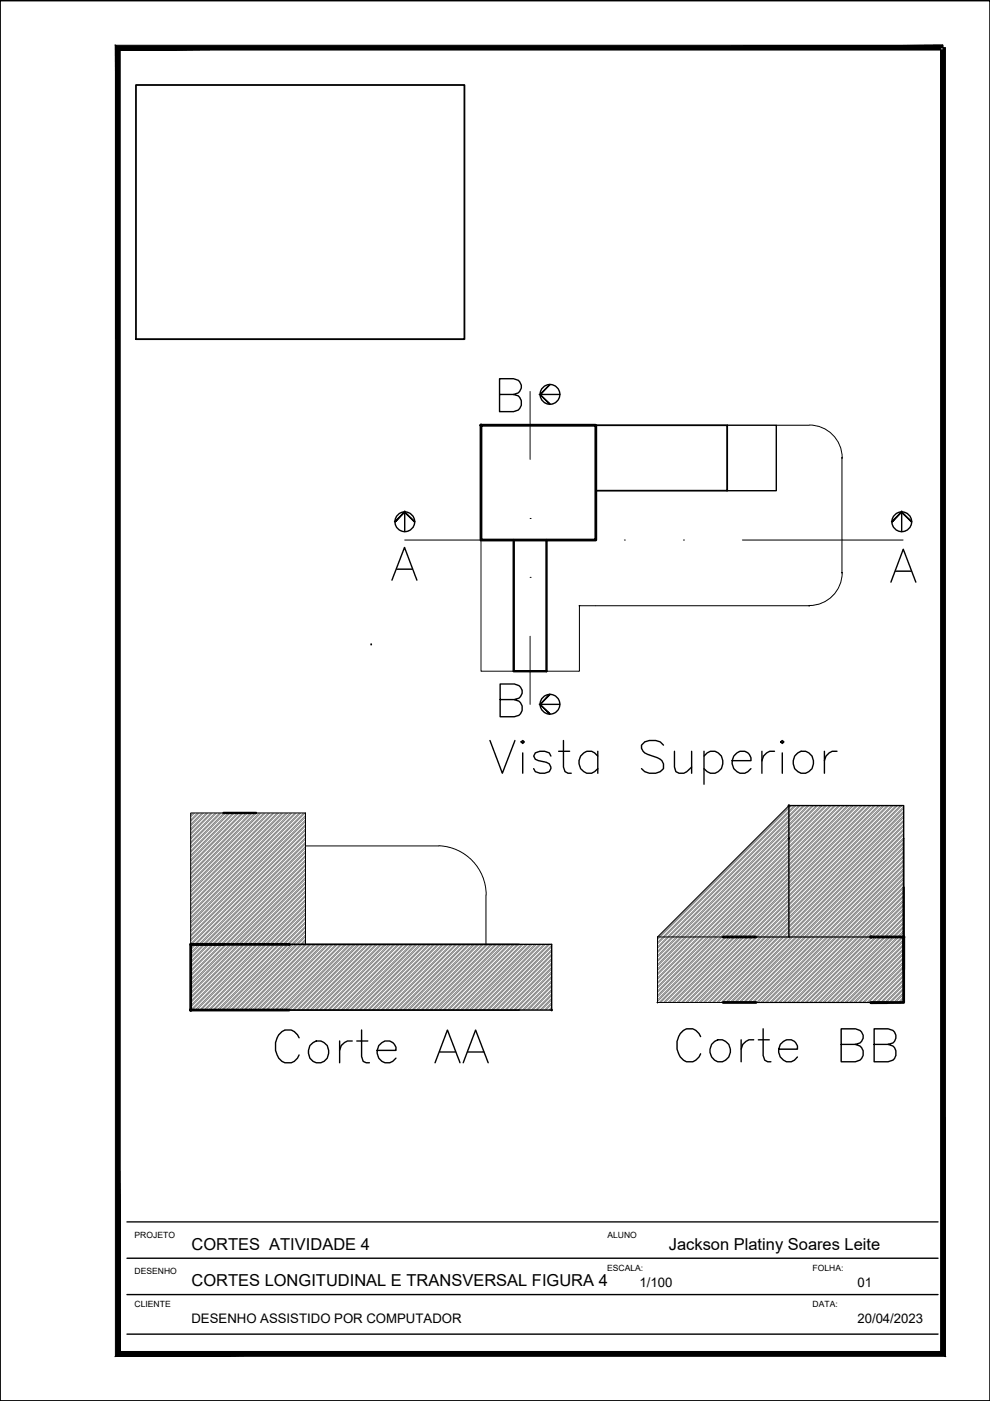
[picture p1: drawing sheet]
<svg xmlns="http://www.w3.org/2000/svg" width="210mm" height="297mm" viewBox="0 0 210 297" stroke-linecap="round" stroke-linejoin="round" font-family="sans-serif">
<!-- layer: A-PARED -->
<path d="M0 .1h209.9v296.9h-209.9zM28.8 18h69.7v53.9h-69.7zM126.3 90.2h27.9v13.8h-27.9M78.7 136.6v.1M191.6 177.8v10.4M61.3 200.2h48.7M61.3 214.2h48.7" fill="none" stroke="#000" stroke-width=".38"/>
<g fill="#000" stroke="#000" stroke-width=".21">
<circle cx="102" cy="90.2" r=".25"/>
<circle cx="184.7" cy="198.7" r=".25"/>
<circle cx="191.6" cy="198.7" r=".25"/>
<circle cx="40.4" cy="214.2" r=".25"/>
</g>
<g fill="none" stroke="#808080" stroke-width=".21">
<path d="M40.9 172.4l-.5 .5M41.3 172.4l-.9 .8M41.9 172.4l-1.5 1.4M42.2 172.4l-1.8 1.7M42.8 172.4l-2.4 2.4M43.1 172.4l-2.7 2.7M43.8 172.4l-3.4 3.3M44.1 172.4l-3.7 3.7M44.7 172.4l-4.3 4.2M45 172.4l-4.6 4.6M45.6 172.4l-5.2 5.2M45.9 172.4l-5.5 5.5"/>
<path d="M46.6 172.4l-6.2 6.1M46.9 172.4l-6.5 6.4M47.5 172.4l-7.1 7.1M47.8 172.4l-7.4 7.4M48.4 172.4l-8 8M48.8 172.4l-8.4 8.3M49.4 172.4l-9 8.9M49.7 172.4l-9.3 9.3M50.3 172.4l-9.9 9.9M50.6 172.4l-10.2 10.2M51.3 172.4l-10.9 10.8M51.6 172.4l-11.2 11.1"/>
<path d="M52.2 172.4l-11.8 11.8M52.5 172.4l-12.1 12.1M53.1 172.4l-12.7 12.7M53.5 172.4l-13.1 13M54.1 172.4l-13.7 13.6M54.4 172.4l-14 13.9M55 172.4l-14.6 14.6M55.3 172.4l-14.9 14.9M56 172.4l-15.6 15.5M56.3 172.4l-15.9 15.8M56.9 172.4l-16.5 16.4M57.2 172.4l-16.8 16.8"/>
<path d="M57.8 172.4l-17.4 17.4M58.1 172.4l-17.7 17.7M58.8 172.4l-18.4 18.3M59.1 172.4l-18.7 18.6M59.7 172.4l-19.3 19.3M60 172.4l-19.6 19.6M60.6 172.4l-20.2 20.2M61 172.4l-20.6 20.5M61.6 172.4l-21.2 21.1M61.9 172.4l-21.5 21.4M62.5 172.4l-22.1 22.1M62.8 172.4l-22.4 22.4"/>
<path d="M63.5 172.4l-23.1 23M63.8 172.4l-23.4 23.3M64.4 172.4l-24 23.9M64.7 172.4l-24.3 24.3M64.8 176.7l-24.4 24.3M64.8 177.6l-24.4 24.4M64.8 178.5l-24.4 24.4M64.8 179.5l-24.4 24.4M64.8 176.1l-24.4 24.3M64.8 177l-24.4 24.4M64.8 177.9l-24.4 24.4M64.8 178.9l-24.4 24.3"/>
<path d="M64.8 179.8l-24.4 24.4M64.8 172.9l-24.4 24.4M64.8 173.8l-24.4 24.4M64.8 174.8l-24.4 24.4M64.8 175.8l-24.4 24.3M64.8 173.3l-24.4 24.3M64.8 174.2l-24.4 24.3M64.8 175.1l-24.4 24.4M167.5 170.8l-28.1 28.1M167.8 170.8l-28.4 28.4M168.4 170.8l-29 29M168.7 170.8l-29.3 29.3"/>
<path d="M169.4 170.8l-30 30M169.7 170.8l-30.3 30.3M170.3 170.8l-30.9 30.9M170.6 170.8l-31.2 31.2M171.2 170.8l-31.8 31.8M171.5 170.8l-32.1 32.1M172.2 170.8l-32.8 32.8M172.5 170.8l-33.1 33.1M173.1 170.8l-33.7 33.7M173.4 170.8l-34 34M174 170.8l-34.6 34.6M174.4 170.8l-35 35"/>
<path d="M175 170.8l-35.6 35.6M175.3 170.8l-35.9 35.9M175.9 170.8l-36.5 36.5M176.2 170.8l-36.8 36.8M176.9 170.8l-37.5 37.5M177.2 170.8l-37.8 37.8M177.8 170.8l-38.4 38.4M178.1 170.8l-38.7 38.7M178.7 170.8l-39.3 39.3M179 170.8l-39.6 39.6M179.7 170.8l-40.3 40.3M180 170.8l-40.6 40.6"/>
<path d="M180.6 170.8l-41.2 41.2M180.9 170.8l-41.5 41.5M181.5 170.8l-41.7 41.7M181.9 170.8l-41.8 41.7M182.5 170.8l-41.8 41.7M182.8 170.8l-41.8 41.7M183.4 170.8l-41.8 41.7M183.7 170.8l-41.7 41.7M184.4 170.8l-41.8 41.7M184.7 170.8l-41.8 41.7M185.3 170.8l-41.7 41.7M185.6 170.8l-41.8 41.7"/>
<path d="M186.2 170.8l-41.7 41.7M186.6 170.8l-41.8 41.7M187.2 170.8l-41.8 41.7M187.5 170.8l-41.8 41.7M188.1 170.8l-41.8 41.7M188.4 170.8l-41.8 41.7M189.1 170.8l-41.8 41.7M189.4 170.8l-41.8 41.7M190 170.8l-41.8 41.7M190.3 170.8l-41.8 41.7M190.9 170.8l-41.8 41.7M191.2 170.8l-41.7 41.7"/>
<path d="M191.6 171.1l-41.5 41.4M191.6 172l-40.6 40.5M191.6 172.9l-39.6 39.6M191.6 173.9l-38.7 38.6M191.6 171.4l-41.2 41.1M191.6 172.3l-40.3 40.2M191.6 173.3l-39.3 39.2M191.6 174.2l-38.4 38.3M191.6 174.8l-37.8 37.7M191.6 175.8l-36.8 36.7M191.6 176.7l-35.9 35.8M191.6 177.6l-34.9 34.9"/>
<path d="M191.6 178.5l-34 34M191.6 179.5l-33.1 33M191.6 175.1l-37.4 37.4M191.6 176.1l-36.5 36.4M191.6 177l-35.6 35.5M191.6 178l-34.6 34.5M191.6 178.9l-33.7 33.6M191.6 179.8l-32.8 32.7M64.8 180.4l-24.4 24.4M64.8 181.4l-24.4 24.3M64.8 182.3l-24.4 24.4M64.8 183.2l-24.4 24.4"/>
<path d="M64.8 184.2l-24.4 24.3M64.8 185.1l-24.4 24.4M64.8 186l-24.4 24.4M64.8 187l-24.4 24.4M64.8 187.9l-24.4 24.4M64.8 188.9l-24.4 24.3M64.8 189.8l-24.4 24.4M64.8 190.7l-23.4 23.5M64.8 191.7l-22.5 22.5M64.8 192.6l-21.5 21.6M64.8 193.5l-20.6 20.7M64.8 194.5l-19.7 19.7"/>
<path d="M64.8 195.4l-18.7 18.8M64.8 196.4l-17.8 17.8M64.8 197.3l-16.9 16.9M64.8 198.2l-15.9 16M64.8 199.2l-15 15M64.8 180.7l-24.4 24.4M64.8 181.7l-24.4 24.3M64.8 182.6l-24.4 24.4M64.8 183.5l-24.4 24.4M64.8 184.5l-24.4 24.4M64.8 185.4l-24.4 24.4M64.8 186.4l-24.4 24.3"/>
<path d="M64.8 187.3l-24.4 24.4M64.8 188.2l-24.4 24.4M64.8 189.2l-24.4 24.3M64.8 190.1l-24 24.1M64.8 191l-23.1 23.2M64.8 192l-22.2 22.2M64.8 192.9l-21.2 21.3M64.8 193.9l-20.3 20.3M64.8 194.8l-19.4 19.4M64.8 195.7l-18.4 18.5M64.8 196.7l-17.5 17.5M64.8 197.6l-16.5 16.6"/>
<path d="M64.8 198.6l-15.6 15.6M64.8 199.5l-14.7 14.7M191.6 180.5l-32.1 32M191.6 181.4l-31.2 31.1M191.6 182.3l-30.3 30.2M191.6 183.2l-29.3 29.3M191.6 184.2l-28.4 28.3M191.6 185.1l-27.4 27.4M191.6 186l-26.5 26.5M191.6 187l-25.6 25.5M191.6 187.9l-24.6 24.6M191.6 188.9l-23.7 23.6"/>
<path d="M191.6 189.8l-22.7 22.7M191.6 190.7l-21.8 21.8M191.6 191.7l-20.9 20.8M191.6 192.6l-19.9 19.9M191.6 193.6l-19 18.9M191.6 194.5l-18.1 18M191.6 195.4l-17.1 17.1M191.6 196.4l-16.2 16.1M191.6 197.3l-15.2 15.2M191.6 198.2l-14.3 14.3M191.6 199.2l-13.4 13.3M191.6 180.7l-31.8 31.8"/>
<path d="M191.6 181.7l-30.9 30.8M191.6 182.6l-29.9 29.9M191.6 183.5l-29 29M191.6 184.5l-28.1 28M191.6 185.4l-27.1 27.1M191.6 186.4l-26.2 26.1M191.6 187.3l-25.3 25.2M191.6 188.2l-24.3 24.3M191.6 189.2l-23.4 23.3M191.6 190.1l-22.4 22.4M191.6 191.1l-21.5 21.4M191.6 192l-20.6 20.5"/>
<path d="M191.6 192.9l-19.6 19.6M191.6 193.9l-18.7 18.6M191.6 194.8l-17.7 17.7M191.6 195.7l-16.8 16.8M191.6 196.7l-15.9 15.8M191.6 197.6l-14.9 14.9M191.6 198.6l-14 13.9M191.6 199.5l-13.1 13M64.8 200.1l-14 14.1M65 200.2l-13.9 14M65.6 200.2l-13.9 14M65.9 200.2l-13.9 14"/>
<path d="M66.5 200.2l-13.9 14M66.8 200.2l-13.8 14M67.5 200.2l-13.9 14M67.8 200.2l-13.9 14M68.4 200.2l-13.9 14M68.7 200.2l-13.9 14M69.3 200.2l-13.8 14M69.7 200.2l-13.9 14M70.3 200.2l-13.9 14M70.6 200.2l-13.9 14M71.2 200.2l-13.9 14M71.5 200.2l-13.9 14"/>
<path d="M72.2 200.2l-13.9 14M72.5 200.2l-14 14M73.1 200.2l-13.9 14M73.4 200.2l-13.9 14M74 200.2l-13.9 14M74.4 200.2l-13.9 14M75 200.2l-14 14M75.3 200.2l-13.9 14M75.9 200.2l-13.9 14M76.2 200.2l-13.9 14M76.9 200.2l-14 14M77.2 200.2l-14 14"/>
<path d="M77.8 200.2l-13.9 14M78.1 200.2l-13.9 14M78.7 200.2l-13.9 14M79 200.2l-13.9 14M79.7 200.2l-14 14M80 200.2l-13.9 14M80.6 200.2l-13.9 14M80.9 200.2l-13.9 14M81.5 200.2l-13.9 14M81.9 200.2l-14 14M82.5 200.2l-13.9 14M82.8 200.2l-13.9 14"/>
<path d="M83.4 200.2l-13.9 14M83.7 200.2l-13.9 14M84.4 200.2l-14 14M84.7 200.2l-14 14M85.3 200.2l-13.9 14M85.6 200.2l-13.9 14M86.2 200.2l-13.9 14M86.5 200.2l-13.9 14M87.2 200.2l-14 14M87.5 200.2l-13.9 14M88.1 200.2l-13.9 14M88.4 200.2l-13.9 14"/>
<path d="M89 200.2l-13.9 14M89.4 200.2l-14 14M90 200.2l-13.9 14M90.3 200.2l-13.9 14M90.9 200.2l-13.9 14M91.2 200.2l-13.9 14M91.9 200.2l-14 14M92.2 200.2l-14 14M92.8 200.2l-13.9 14M93.1 200.2l-13.9 14M93.7 200.2l-13.9 14M94.1 200.2l-14 14"/>
<path d="M94.7 200.2l-13.9 14M95 200.2l-13.9 14M95.6 200.2l-13.9 14M95.9 200.2l-13.9 14M96.6 200.2l-14 14M96.9 200.2l-14 14M97.5 200.2l-13.9 14M97.8 200.2l-13.9 14M98.4 200.2l-13.9 14M98.7 200.2l-13.9 14M99.4 200.2l-14 14M99.7 200.2l-13.9 14"/>
<path d="M100.3 200.2l-13.9 14M100.6 200.2l-13.9 14M101.2 200.2l-13.9 14M101.6 200.2l-14 14M102.2 200.2l-13.9 14M102.5 200.2l-13.9 14M103.1 200.2l-13.9 14M103.4 200.2l-13.9 14M104.1 200.2l-14 14M104.4 200.2l-14 14M105 200.2l-13.9 14M105.3 200.2l-13.9 14"/>
<path d="M105.9 200.2l-13.9 14M106.3 200.2l-14 14M106.8 200.2l-13.9 14M107.2 200.2l-13.9 14M107.8 200.2l-13.9 14M108.1 200.2l-13.9 14M108.8 200.2l-14 14M109.1 200.2l-14 14M109.7 200.2l-13.9 14M110 200.2l-13.9 14M110.6 200.2l-13.9 14M110.9 200.2l-13.9 14"/>
<path d="M111.5 200.2l-13.9 14M111.8 200.2l-13.8 14M112.5 200.2l-13.9 14M112.8 200.2l-13.9 14M113.4 200.2l-13.9 14M113.7 200.2l-13.9 14M114.3 200.2l-13.8 14M114.7 200.2l-13.9 14M115.3 200.2l-13.9 14M115.6 200.2l-13.9 14M116.2 200.2l-13.9 14M116.5 200.2l-13.9 14"/>
<path d="M117 200.4l-13.7 13.8M117 201.4l-12.8 12.8M117 202.3l-11.9 11.9M117 203.2l-10.9 11M117 204.2l-10 10M117 205.1l-9.1 9.1M117 206l-8.1 8.2M117 207l-7.2 7.2M117 207.9l-6.3 6.3M117 208.9l-5.3 5.3M117 209.8l-4.4 4.4M117 210.7l-3.4 3.5"/>
<path d="M117 211.7l-2.5 2.5M117 212.6l-1.6 1.6M117 213.6l-.6 .6M117 200.7l-13.5 13.5M117 201.7l-12.5 12.5M117 202.6l-11.5 11.6M117 203.5l-10.6 10.7M117 204.5l-9.7 9.7M117 205.4l-8.8 8.8M117 206.4l-7.8 7.8M117 207.3l-6.9 6.9M117 208.2l-5.9 6"/>
<path d="M117 209.2l-5 5M117 210.1l-4.1 4.1M117 211.1l-3.1 3.1M117 212l-2.2 2.2M117 212.9l-1.3 1.3M117 213.9l-.3 .3M191.6 200.1l-12.4 12.4M191.6 201.1l-11.5 11.4M191.6 202l-10.6 10.5M191.6 202.9l-9.6 9.6M191.6 203.9l-8.7 8.6M191.6 204.8l-7.7 7.7"/>
<path d="M191.6 205.7l-6.8 6.9M191.6 206.7l-5.9 5.9M191.6 207.6l-5 5M191.6 208.6l-4 4M191.6 209.5l-3.1 3.1M191.6 210.4l-2.2 2.2M191.6 211.4l-1.2 1.2M191.6 212.3l-.3 .3M191.6 200.4l-12.1 12.1M191.6 201.4l-11.2 11.1M191.6 202.3l-10.2 10.2M191.6 203.2l-9.3 9.3"/>
<path d="M191.6 204.2l-8.4 8.3M191.6 205.1l-7.5 7.4M191.6 206.1l-6.5 6.5M191.6 207l-5.6 5.6M191.6 207.9l-4.7 4.7M191.6 208.9l-3.7 3.7M191.6 209.8l-2.8 2.8M191.6 210.8l-1.8 1.8M191.6 211.7l-.9 .9"/>
</g>
<path d="M102 90.2h24.3v24.3h-24.3zM153.3 198.7h7M184.7 198.7h6.9M191.6 198.7v13.8l-6.9 .1h3.4M191.6 198.7v6.9M40.4 200.2h7M61.3 200.2h-20.9v14h20.9M153.3 212.5h7" fill="none" stroke="#000" stroke-width=".59"/>
<!-- layer: A-MOBILIA -->
<path d="M108.9 114.5v27.8h7v-27.8M47.4 172.4h6.9M191.6 188.2v10.5" fill="none" stroke="#000" stroke-width=".51"/>
<!-- layer: A-PORTA -->
<path d="M164.6 90.2h7M171.6 90.1a7 7 0 0 1 7 7M178.5 97.1v24.3M102 114.5v27.8h6.9M171.6 128.4h-48.7v13.9h-7M178.6 121.4a7 7 0 0 1-7 7M47.4 172.4h-7v27.8M54.3 172.4h10.5v27.8M64.8 172.4v7M153.3 198.7h-13.9v13.8h13.9" fill="none" stroke="#000" stroke-width=".21"/>
<!-- layer: A-PARED -->
<g fill="#000" stroke="#000" stroke-width=".21">
<path d="M25.5 10.6h174.4v-1zM24.5 9.6h175.4l-174.4 1zM24.5 9.6l1 276.9v-275.9zM24.5 9.6l1 276.9-1 1.1zM25.5 286.5l-1 1.1 174.9-1.1zM24.5 287.6l174.9-1.1 1 1.1zM199.4 10.1v276.4l1 1.1zM199.4 10.1h1v277.5z"/>
<circle cx="167.3" cy="177.8" r=".16"/>
<circle cx="61.3" cy="200.2" r=".16"/>
<circle cx="117" cy="214.1" r=".16"/>
</g>
<!-- layer: A-MURETA -->
<path d="M154.2 90.2h10.4v13.8h-10.4M191.6 177.8v-7h-24.3v27.9M110 200.2h7v14h-7" fill="none" stroke="#000" stroke-width=".3"/>
<!-- layer: A-PORTA-IDEN -->
<path d="M64.8 179.4h28.2M93.1 179.3a10.4 10.4 0 0 1 10 10.4M167.3 170.8l-27.9 27.9M103 189.8v10.4M167.3 198.7h.1" fill="none" stroke="#000" stroke-width=".21"/>
<!-- layer: A-PORTA -->
<g fill="#000" stroke="#000" stroke-width=".21">
<path d="M178.5 97v.2zM178.4 121.4h.2zM139.3 212.5h.2z"/>
<circle cx="122.9" cy="128.4" r=".07"/>
<circle cx="171.6" cy="128.4" r=".07"/>
</g>
<path d="M160.3 198.7h24.4M160.3 212.5h24.4" fill="none" stroke="#000" stroke-width=".25"/>
<!-- layer: A-PROJECAO -->
<path d="M112.4 83v14.4M85.8 114.5h34.1M112.4 109.9h.1M132.4 114.5h.1M144.9 114.5h.1M157.4 114.5h34.1M112.4 122.4h.1M112.4 134.9v14.4" fill="none" stroke="#000" stroke-width=".21"/>
<!-- layer: AP-LEGEN -->
<g fill="none" stroke="#000" stroke-width=".3">
<path d="M114.5 83.6h4.2M85.8 108.6v4.1M191.2 108.6v4.1M114.5 149.3h4.2M26.9 259.1h172M26.9 274.5h172M26.9 266.8h172M26.9 282.9h172"/>
<circle cx="116.6" cy="83.6" r="2.1"/>
<circle cx="85.8" cy="110.6" r="2.1"/>
<circle cx="191.2" cy="110.6" r="2.1"/>
<circle cx="116.6" cy="149.3" r="2.1"/>
</g>
<g fill="#000" stroke="#000" stroke-width=".21">
<path d="M114.4 83.6l2.1 2.2 .1-.1zM114.4 83.6h.2l2 2.1zM114.4 83.6h.2l1.9-2.1zM116.5 81.5l.1 .1-2 2z"/>
<path d="M85.8 108.4l-2.1 2.2 .1 .1zM85.8 108.4v.3l-2 2zM85.8 108.4v.3l2.1 1.9zM85.8 108.7l2.1 1.9-.1 .1z"/>
<path d="M189 110.6l.1 .1 2.1-2.3zM191.2 108.4v.3l-2.1 2zM191.2 108.4v.3l2.1 1.9zM191.2 108.7l2.1 1.9-.1 .1z"/>
<path d="M114.4 149.3l2.1 2.2 .1-.1zM114.4 149.3h.2l2 2.1zM116.5 147.2l-2.1 2.1h.2zM116.5 147.2l.1 .1-2 2z"/>
</g>
<!-- layer: A-TEXTO -->
<path d="M105.9 83.6h3l1-.3a1.67 1.67 0 0 0 0-2.7l-1-.3h-3v7h3a1.82 1.82 0 0 0 1.7-1.8 1.82 1.82 0 0 0-1.7-1.9M83.1 123l2.7-6.9 2.6 6.9M84.1 120.7h3.3M188.9 123.4l2.6-7 2.7 7M189.9 121.1h3.3M106 148.3h3.1l.9-.3a1.61 1.61 0 0 0 0-2.6l-.9-.4h-3.1v7h3.1a1.82 1.82 0 0 0 1.7-1.9 1.82 1.82 0 0 0-1.7-1.8" fill="none" stroke="#000" stroke-width=".3"/>
<text font-size="14.1" x="102.7" y="167.6">Vista Superior</text>
<text font-size="11.5" x="142.2" y="226.5">Corte BB</text>
<text font-size="11" x="57.1" y="226.5">Corte AA</text>
<g font-size="3.5">
<text x="40.6" y="265">CORTES ATIVIDADE 4</text>
<text x="141.8" y="265">Jackson Platiny Soares Leite</text>
<text x="40.6" y="272.7">CORTES LONGITUDINAL E TRANSVERSAL FIGURA 4</text>
</g>
<g font-size="2.8">
<text x="135.6" y="272.9">1/100</text>
<text x="181.8" y="272.9">01</text>
<text x="40.6" y="280.6">DESENHO ASSISTIDO POR COMPUTADOR</text>
<text x="181.8" y="280.6">20/04/2023</text>
</g>
<g font-size="1.8">
<text x="28.5" y="262.5">PROJETO</text>
<text x="128.8" y="262.5">ALUNO</text>
<text x="128.7" y="269.4">ESCALA:</text>
<text x="172.3" y="269.4">FOLHA:</text>
<text x="28.5" y="270.2">DESENHO</text>
<text x="28.5" y="277.1">CLIENTE</text>
<text x="172.3" y="277.1">DATA:</text>
</g>
</svg>
